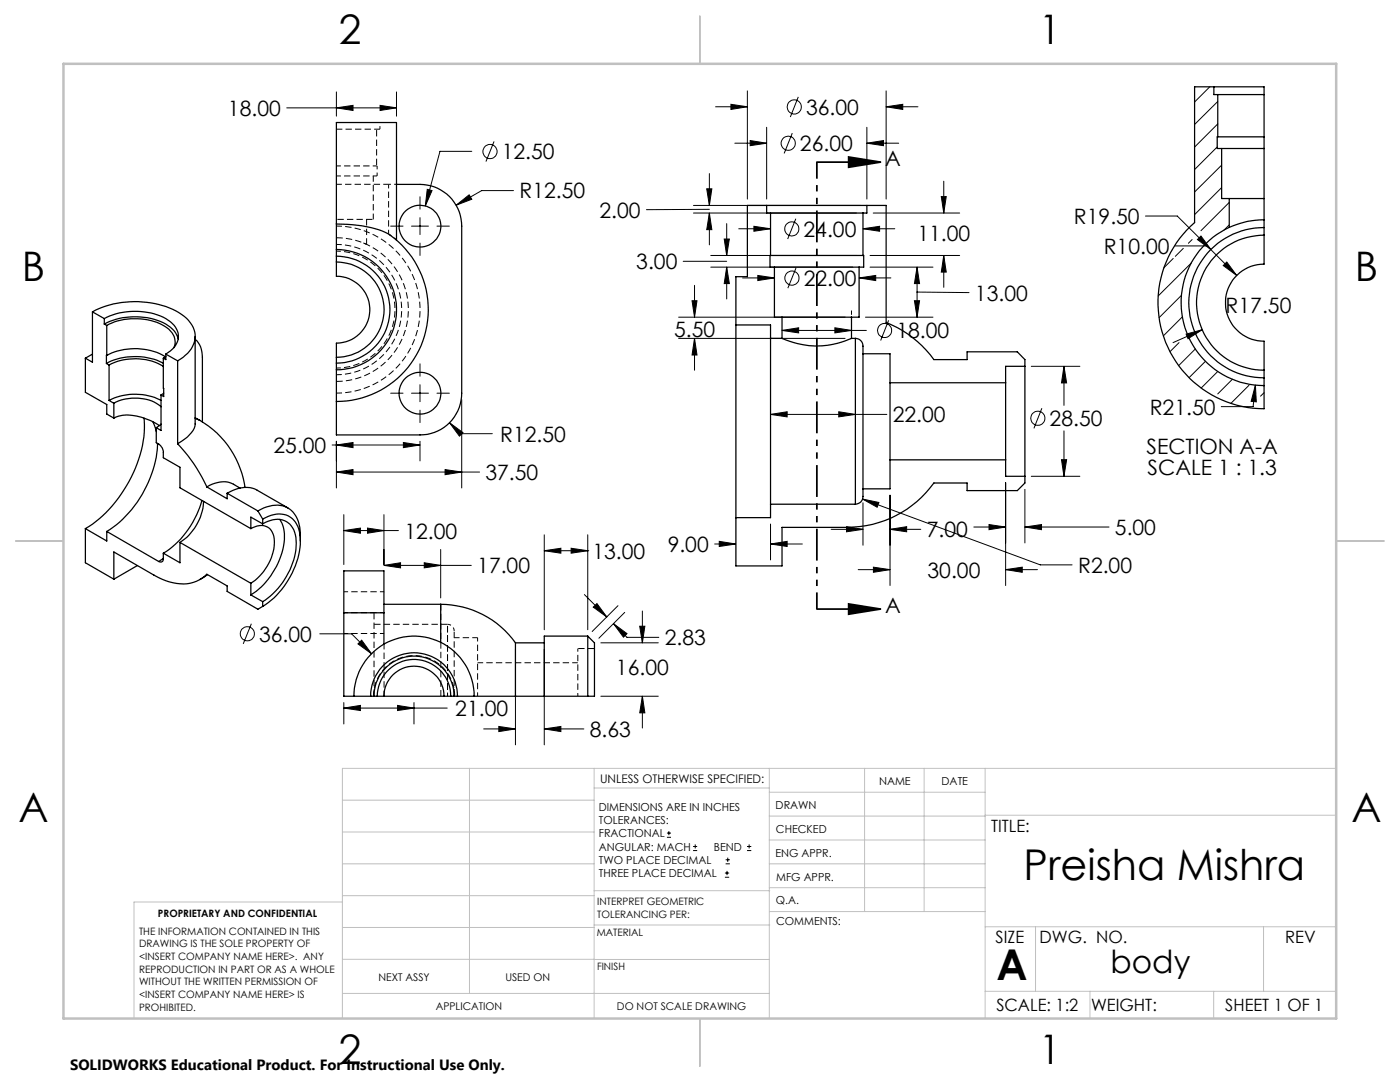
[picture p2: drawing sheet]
<svg xmlns="http://www.w3.org/2000/svg" width="279mm" height="216mm" viewBox="0 0 279 216" stroke-linecap="round" stroke-linejoin="round" font-family="sans-serif">
<path d="M74.5 138.9a8.1 8.1 0 0 1 8.1-8.1 8.1 8.1 0 0 1 8.1 8.1" fill="none" stroke="#000" stroke-width=".2" stroke-dasharray="1.3 .6" stroke-dashoffset=".3" stroke-linecap="butt"/>
<path d="M74.6 138.9v-16.7M90.6 138.9v-13M118.6 129.4h-3.3" fill="none" stroke="#000" stroke-width=".2" stroke-dasharray="1.3 .6" stroke-dashoffset="-.1" stroke-linecap="butt"/>
<path d="M77.6 36.8h-10.4M67.2 48.8a13 13 0 0 1 13 13 13 13 0 0 1-13 13M67.2 45.1a16.7 16.7 0 0 1 16.6 16.7 16.7 16.7 0 0 1-16.6 16.6M76.6 128.5v10.4M95.3 127.2h-4.7M115.3 132.2h-20" fill="none" stroke="#000" stroke-width=".2" stroke-dasharray="1.3 .6" stroke-dashoffset=".2" stroke-linecap="butt"/>
<path d="M75.3 35.1v-2M77.6 46.7l1.6 1.2M89.3 138.9v-14.3v14.3M115.3 138.9v-9.5" fill="none" stroke="#000" stroke-width=".2" stroke-dasharray="1.3 .6" stroke-dashoffset=".6" stroke-linecap="butt"/>
<path d="M74.6 122.2h-6M90.6 125.9a1.33 1.33 0 0 0-1.3-1.3M95.3 138.9v-11.7" fill="none" stroke="#000" stroke-width=".2" stroke-dasharray="1.3 .6" stroke-dashoffset=".5" stroke-linecap="butt"/>
<path d="M75.3 35.1h-8.1M75.3 33.1h-8.1M77.6 36.8v9.9M67.2 50.1a11.7 11.7 0 0 1 11.6 11.7 11.7 11.7 0 0 1-11.6 11.6M72.5 48.5l.7 .3M76.6 118.1h-8M68.6 126.4h8M76.6 122.2h-8" fill="none" stroke="#000" stroke-width=".2" stroke-dasharray="1.3 .6" stroke-dashoffset=".4" stroke-linecap="butt"/>
<path d="M67.2 47.4a14.3 14.3 0 0 1 14.3 14.4 14.3 14.3 0 0 1-14.3 14.3M73.2 48.8v-5M88 120.6v18.3M89.3 124.6h-14.7" fill="none" stroke="#000" stroke-width=".2" stroke-dasharray="1.3 .6" stroke-linecap="butt"/>
<g fill="none" stroke="#000" stroke-width=".25">
<path d="M242.3 17.3h-3.9v27.1a21.2 21.2 0 0 0-5.9 23.4 21.2 21.2 0 0 0 19.8 13.8v-4.7M242.3 17.3h10v26.6M242.3 17.3v1.6h.7M243 18.9h9.3M243 18.9v8.4M79.1 36.8h4.7a8.3 8.3 0 0 1 8.3 8.3v33.4a8.3 8.3 0 0 1-8.3 8.3h-16.7v-6.7M243 27.3h9.3M243 27.3h-.1v2.3h.9M243.8 29.6h8.5M243.8 29.6v10h1.5M245.3 39.6h7M245.3 39.6v5.8"/>
<path d="M67.1 49.8a12 12 0 0 1 12 12 12 12 0 0 1-12 12M67.1 51.1a10.7 10.7 0 0 1 10.7 10.7 10.7 10.7 0 0 1-10.7 10.7M67.1 52.3a9.5 9.5 0 0 1 9.6 9.5 9.5 9.5 0 0 1-9.6 9.5M67.1 49.8v5.3a6.7 6.7 0 0 1 6.7 6.7 6.7 6.7 0 0 1-6.7 6.7v5.3M67.1 44.7a23.4 23.4 0 0 1 10.3 1.9 18.3 18.3 0 0 1 7.3 20.6 18.3 18.3 0 0 1-17.6 12.9M67.1 44.7v5.1M67.1 44.7v-20.3h12v23.5M153 41h20M153 41h-3.8v14.2h-2.3v9.6M153 41v1.5h.8M153.8 51h18.4M153.8 42.5h18.4"/>
<path d="M153.8 42.5v8.5M153.8 51h-.1v2.3h.9M154.6 53.3h16.8M154.6 53.3v10h1.5M171.4 53.3v10h-1.5M172.2 42.5v8.5M172.2 51h.2v2.3h-1M173 41h3.8v23.3a21.7 21.7 0 0 1 9.6 7.5h6.6v-1.6h10l1.5 1.6v1.3M173 41v1.5h-.8M245.3 45.4a16.6 16.6 0 0 0-9.2 18.5 16.6 16.6 0 0 0 16.2 13M252.3 43.9a17.5 17.5 0 0 0-7 1.5M252.3 45.4a15 15 0 0 0-15.1 15 15 15 0 0 0 15.1 15"/>
<path d="M252.3 43.9v1.5M252.3 46.9a13.5 13.5 0 0 0-13.5 13.5 13.5 13.5 0 0 0 13.5 13.5M252.3 45.4v7.3a7.7 7.7 0 0 0-7.7 7.7 7.7 7.7 0 0 0 7.7 7.7v7.3M17 71.5v6.8l4.3 2.4v1.9l1.4 .8M18.5 62.2a18.3 18.3 0 0 1 17.8 .6 4.9 4.9 0 0 1 2.3 5.9 6.7 6.7 0 0 1-3.1 3.3M18.5 62.2l2.3 1.4M18.5 62.2v10.1l-1.5-.8M18.5 70.7l-1.5 .8M20.8 63.6a13.4 13.4 0 0 1 12.7 .3 3.5 3.5 0 0 1 1.5 5l-1 1.1-.9 .7M20.8 64.7a13.4 13.4 0 0 1 12.7 .3 4.2 4.2 0 0 1 2.1 2.7M20.8 63.6v1.1M20.8 64.7l.5 .2"/>
<path d="M21.2 72.5l.6 .3M21.3 64.9a12.3 12.3 0 0 1 12 .5 3.2 3.2 0 0 1 1.4 4M21.3 70.9a12.3 12.3 0 0 1 11.8 .3l-.5 .3M21.3 64.9v6M21.3 70.9h-.1v1.6M21.8 72.8a11.1 11.1 0 0 1 10.8 .3M21.8 79.9a11.5 11.5 0 0 1 10.3 0M21.8 72.8v7.1M21.8 79.9l.9 .6M32.1 78.8v7.1l-.9-.6M32.6 72.5a12.5 12.5 0 0 0-11.4 0M32.6 71.5l.1 7.6-.6-.3"/>
<path d="M32.7 78.5l-.6 .3M33.1 70.7v1.1l-.5-.3M33.1 70.7l2.4 1.3M35.5 72v16.5M38.9 67.1v17.5a4.2 4.2 0 0 1-2.1 3l-1.3 .9M38.9 67.7a4.2 4.2 0 0 1 1.5 3.6v12.9M67.1 73.8v6.3M146.9 64.8v38.5M146.9 64.8h6.9v2.7M153.8 67.5v33.1M153.8 67.5h2.3M156.1 67.5a16.6 16.6 0 0 0 13.8 0"/>
<path d="M156.1 63.3h13.8M156.1 63.3v4.2M169.9 67.5h.8M169.9 63.3v4.2M170.7 67.5v33.1M170.7 67.5a1.51 1.51 0 0 1 1.5 1.6v1.5M172.2 70.6v26.9M172.2 70.6h5.4v5.8M177.6 76.4v15.4M177.6 76.4h23.1M200.7 76.4v15.4M204.5 73.1v21.9"/>
<path d="M204.5 73.1h-3.8v3.3M252.3 75.4v1.5M22.7 80.5a8.8 8.8 0 0 1 9.4 .7M22.7 83.4a7.5 7.5 0 0 1 6.5 .2l2.6 1.3M22.7 80.5v2.9M28.8 83.4a23.9 23.9 0 0 1-5.2 16 22.3 22.3 0 0 1-6.6 6.1M30.5 84.2l.7 1.9M31.2 85.3v3a2.28 2.28 0 0 1 1.4 1.9v1.1l3.3 1.9v4.1l14.2 8.2M31.4 88.5a22.6 22.6 0 0 1-10.1 17.5M32.1 84.6l-.9 .7M35.5 88.5a31.2 31.2 0 0 1 5.8 8.7M38.9 83.5l1 .4"/>
<path d="M38.9 83.4l1 .5M39.9 83.9a18.5 18.5 0 0 1 9 13.4M40.3 99.9a18.2 18.2 0 0 1-7.7 10.5M41.3 97.2a5.4 5.4 0 0 1 5.3-.6l1.3 .8M41.3 97.2l4 2.3v-1.1M45.3 98.4a5.8 5.8 0 0 1 6-.6l6.2 3.6M45.3 98.4l6.2 3.6M172.2 97.5v1.6a1.51 1.51 0 0 1-1.5 1.5M177.6 91.8h23.1M177.6 91.8v5.7h-5.4M200.7 91.8v3.2h3.8M204.5 95v1.4l-1.5 1.5h-10v-1.5h-6.6a21.4 21.4 0 0 1-17.2 8.8h-13.1v7.7h-9.2v-9.6"/>
<path d="M17 105.5l4.3 2.4v-1.9M17 105.5v6.8l5.7 3.3M21.3 106l10.4 6M22.7 115.6v-5.5l8 4.7a9.7 9.7 0 0 0 8.5 1.2l1.1-.6 1-.8 4 2.3v1.1l6.2 3.6 .9-.6M27.4 112.9l-4.7 2.7M32.6 111.5a.57 .57 0 0 1-.3 .6 .57 .57 0 0 1-.6-.1M32.6 111.4l-.9 .6M32.6 110.4v1.1M35.9 108.2v4.1l-3.3-1.9M35.9 108.2l14.2 8.2M40.6 100a10.5 10.5 0 0 1-4.7 8.2M41.4 114.7l-1.5 .9"/>
<path d="M50.1 105.5a2.95 2.95 0 0 1 4.1 .4 6.6 6.6 0 0 1-.3 6 10.5 10.5 0 0 1-3.8 4.5M50.1 116.4v2.3M50.1 118.7l2.3 1.4M51.5 102a5.9 5.9 0 0 1 6.3-.4 6.1 6.1 0 0 1 2.1 5.3v1M51.5 102l.9 1.6M52.4 103.6a5.2 5.2 0 0 1 5.5-.4 5.6 5.6 0 0 1 2 5.4 16.9 16.9 0 0 1-7.5 12.4M52.4 104.5a4.6 4.6 0 0 1 5.1-.2 5.2 5.2 0 0 1 1.6 4.7 15 15 0 0 1-6.7 11.1M52.4 103.6v.9M52.4 104.5l-2.3-1.3v2.3M55.8 103.6a7.8 7.8 0 0 1 .5 6.7 15.1 15.1 0 0 1-6.2 8.4M153.8 100.6h16.9M153.8 100.6v2.7h-6.9"/>
<path d="M52.4 120.1v.9M68.6 122.3v-8.4h8v8.4M68.6 122.3v16.6h26M68.6 122.3h8M70.6 138.9a12 12 0 0 1 12-12 12 12 0 0 1 12 12M74 138.9a8.7 8.7 0 0 1 8.6-8.7 8.7 8.7 0 0 1 8.7 8.7M74.6 138.9a8 8 0 0 1 8-8 8 8 0 0 1 8 8M75.3 138.9a7.3 7.3 0 0 1 7.3-7.3 7.3 7.3 0 0 1 7.4 7.3M76.6 138.9a6 6 0 0 1 6-6 6 6 0 0 1 6 6M76.6 120.6h11.3M76.6 122.3v6.2M87.9 120.6a18.4 18.4 0 0 1 15 7.7"/>
<path d="M87.9 120.6v7.6M94.6 138.9h8.3M102.9 128.3v10.6M102.9 128.3h5.7M117.3 126.9v12M117.3 126.9h-8.7v12M117.3 126.9l1.3 1.4v10.6h-15.7"/>
<circle cx="83.8" cy="45.1" r="4.2"/>
<circle cx="83.8" cy="78.5" r="4.2"/>
</g>
<path d="M75.8 25.8h-8.6M74.5 43.8v-8.7" fill="none" stroke="#000" stroke-width=".2" stroke-dasharray="1.3 .6" stroke-dashoffset=".1" stroke-linecap="butt"/>
<path d="M75.2 33.1v-7.3M74.5 43.8h-7.3" fill="none" stroke="#000" stroke-width=".2" stroke-dasharray="1.3 .6" stroke-dashoffset="-.2" stroke-linecap="butt"/>
<path d="M77.6 36.8h1.6" fill="none" stroke="#000" stroke-width=".2" stroke-dasharray="1.3 .6" stroke-dashoffset=".8" stroke-linecap="butt"/>
<path d="M75.8 25.8v-1.4" fill="none" stroke="#000" stroke-width=".2" stroke-dasharray="1.3 .6" stroke-dashoffset=".7" stroke-linecap="butt"/>
<g fill="none" stroke="#000" stroke-width=".2">
<path d="M67.1 18.3v4.9M79.1 18.3v4.9M149.2 18.1v21.6M159.3 19.3l-1.6 4.1M176.8 18.1v21.6M241.4 17.3l-3 3.1M57.2 21.5h21.9M67.1 21.5l3.3-.5v1zM75.8 21l3.3 .5-3.3 .5zM83.8 39.3v2.4M85.3 37.8l.9 .2-1.3 3.1zM94.2 30.2h-6.4l-2.9 10.9"/>
<path d="M98.6 28.2l-1.6 4M102.5 38h-6.4l-5.1 3M141 37.7h1.1l-.5 3.3zM141.6 34.6v6.4M142.8 21.3h6.4M145.9 20.8l3.3 .5-3.3 .5zM146.6 28.6h6.4M149.7 28l3.3 .6-3.3 .5zM153 25.4v14.3M158.1 26.6l-1.6 4M173 28.6l3.3-.6v1.1zM173 25.4v14.3"/>
<path d="M173 28.6h6.4M176.8 21.3l3.4-.5v1zM176.8 21.3h6.4M187.9 39.2h.9l-.5 3.3zM188.3 36.2v6.3M242.9 29.3l-4.5 4.5M243 20.2l-4.6 4.6M243 24.7l-4.6 4.7M243.8 32.9l-5.4 5.4M243.8 37.4l-5.4 5.4M78 45.1h2.4M82.1 45.1h3.4"/>
<path d="M83.8 43.4v3.4M83.8 48.5v2.5M87.2 45.1h2.5M91 41l2.6-2.1 .6 .9zM136.3 52.1h8.7M138.4 41h33.3M138.4 42.5h32.6M138.6 56.9v6.4M141.6 42.5l.5 3.3h-1.1zM141.6 42.5v6.4M141.6 41.8h-12.6M141.9 53.3h28.3"/>
<path d="M141.9 51h29.1M144.5 47.7h1.1l-.6 3.3zM145 53.3l.6 3.3h-1.1zM145 44.6v6.4M145 53.3v6.4M147.4 45.6h6.4M148.2 55.5h6.4M150.5 45.2l3.3 .4-3.3 .5zM151.2 55l3.4 .5-3.4 .5zM158.8 43.6l-1.6 4.1M158.9 53.5l-1.7 4M171.4 55.5l3.4-.5v1z"/>
<path d="M171.4 55.5h6.4M172.2 45.6l3.3-.4v.9zM172.2 45.6h6.4M173.6 53.3h12.6M173.6 51h17.9M174.3 42.5h17.2M183 53.3l.5 3.3h-1zM183 53.3v10M183 58.3l10.4 .1M188.3 51l.5 3.3h-.9zM188.3 51v6.3M228.6 43.1h6.3l11.9 11.9"/>
<path d="M234.1 51.6l-1.8 1.8M234.6 49.1h6.3M235.8 58.9l-4.5 4.5M236.1 49.6l-1.5 1.6M237.8 52.5l-6.7 6.6M237.9 47.8l-.7 .7M239 47.8l.7-.7 2 2.7zM244.1 53l.7-.7 2 2.7zM245.3 40.4l-5.6 5.6M245.3 44.9l-1 1M78 78.5h2.4M82.1 78.5h3.4"/>
<path d="M83.8 72.6v2.5M83.8 76.8v3.4M87.2 78.5h2.5M92.1 79.7v17.7M135.4 63.3h33.3M135.4 67.5h33.3M138.1 60h1l-.5 3.3zM138.6 67.5l.5 3.3h-1zM138.6 67.5v6.4M156.1 65.9l3.3-.5v1zM156.1 65.9h16.8M166.6 65.4l3.3 .5-3.3 .5z"/>
<path d="M169.9 62v.8M172.7 63.3h13.5M177.3 63.9l-1.5 4M182.5 60h1l-.5 3.3zM205.8 73.1h9.7M212.3 73.1l.6 3.3h-1.1zM212.3 73.1v7.8M235.3 68.4l-1.8 1.8M236 63.2l-3.8 3.8M236.7 66.7l3.2-.9-2.8 1.8zM238.5 69.6l-3.3 3.4M239.9 65.8l-5.8 2.6"/>
<path d="M240.6 72.1l-3.3 3.3M243 74.1l-3.3 3.3M246 75.7l-3 2.9M249.3 76.9l-3.7 3.6M250.5 76.8l.2 3.4-1-.1zM250.5 76.8l-.4 4.3h-6.4M252.3 78.4l-.7 .7M66.3 88.8h17.5M67.1 88.8l3.3-.5v1zM67.1 94.2l3.3-.5v1zM67.1 88.1v9.3M67.1 94.2h28.6"/>
<path d="M80.5 88.3l3.3 .5-3.3 .5zM83.8 81.8v2.5M83.8 88.1v3.9M88.8 93.7l3.3 .5-3.3 .5zM89.7 84.3l2.7 2-.7 .7zM89.7 84.3l2.2 2.2h6.3M153.8 82.7l3.3-.5v1zM153.8 82.7h23.2M167.4 82.2l3.3 .5-3.3 .5zM172.2 99.6l3.2 .7-.4 .9zM172.2 99.6l35.4 13.1h6.4M177.6 98.8v18"/>
<path d="M200.7 96.3v20.5M204.5 97.6v10.7M205.8 95h9.7M207.9 81.5l-1.6 4M211.8 91.7h1.1l-.6 3.3zM212.3 86v9M68.6 105.9l3.3-.5v1zM68.6 102.7v9.9M68.6 105.9h10.9M73.3 105.4l3.3 .5-3.3 .5zM76.6 112.8l3.3-.5v1zM76.6 102.7v9.9"/>
<path d="M76.6 112.8h17.5M84.7 112.3l3.2 .5-3.2 .5zM87.9 109.6v9.7M108.6 109.9l3.3-.5v1zM108.6 106.7v19M108.6 109.9h8.7M114 109.4l3.3 .5-3.3 .5zM116.6 118.6l4.5 4.5M117.3 109.9h.1M117.3 106.7v19M142.6 108.5h4.3M143.5 108l3.4 .5-3.4 .5z"/>
<path d="M153.8 108.5l3.3-.5v1zM153.8 104.6v7.1M153.8 108.5h6.3M165.9 105.6h6.3M168.9 105.1l3.3 .5-3.3 .5zM171.3 113.7h6.3M172.2 100.3v8.5M174.3 113.2l3.3 .5-3.3 .5zM177.6 105.6l3.3-.5v1zM177.6 105.6h6.2M194.3 105.2h6.4M197.4 104.7l3.3 .5-3.3 .5z"/>
<path d="M200.7 113.7l3.3-.5v1zM200.7 113.7h6.3M204.5 105.2l3.4-.5v1zM204.5 105.2h16.8M50.2 124.5l-1.7 4M63.8 126.5h6.4l4 4M71.4 128.5l.8-.8 2 2.8zM102.9 129.5v19.1M108.6 129.5v19.1M118.4 121.1l.7-.7 2 2.7zM119.9 128.3h11.5M119.9 138.9h11.5"/>
<path d="M122.4 124.5l2.7 1.9-.7 .7zM122.4 124.5l2.7 2.7h6.4M123.3 120.9l-5.1 5.1M124.7 122.2l-5.2 5.2M127.7 125h1l-.5 3.3zM128.2 138.9l.5 3.3h-1zM128.2 121.9v6.4M128.2 138.9v6.4M68.6 141.3l3.3-.5v1zM68.6 140.2v4.3M68.6 141.3h20.7M79.3 140.8l3.3 .5-3.3 .5z"/>
<path d="M82.6 140.2v4.3M96.5 145.5h6.4M99.6 145l3.3 .5-3.3 .5zM108.6 145.5l3.3-.5v1zM108.6 145.5h7.9M133.1 167.1h.8M133.1 166.2h.8M133.5 165.8v.9M138.3 169.7h.8M138.3 168.9h.8M138.7 168.5v.8M144.7 175h.8"/>
<path d="M144.7 174.2h.8M144.8 172.4h.9M144.8 171.6h.9M145.1 173.8v.8M145.2 171.1v.9M149.1 169.7h.8M149.1 168.9h.8M149.5 168.5v.8"/>
<circle cx="97.8" cy="30.2" r="1.41"/>
<circle cx="157.3" cy="28.6" r="1.41"/>
<circle cx="158.5" cy="21.3" r="1.41"/>
<circle cx="158" cy="45.7" r="1.41"/>
<circle cx="158" cy="55.5" r="1.41"/>
<circle cx="176.5" cy="65.9" r="1.4"/>
<circle cx="207.1" cy="83.5" r="1.41"/>
<circle cx="49.4" cy="126.5" r="1.41"/>
</g>
<path d="M163 32.3h12.7M169.4 31.3l6.3 1-6.3 1.1zM163 121.5h12.7M169.4 120.5l6.3 1-6.3 1.1z" fill="none" stroke="#000" stroke-width=".35"/>
<path d="M163 32.3v89.2" fill="none" stroke="#000" stroke-width=".35" stroke-dasharray="6.3 1.3 1.3 1.3 1.3 1.3" stroke-dashoffset="3" stroke-linecap="butt"/>
<g fill="none" stroke="#c0c0c0" stroke-width=".2">
<path d="M68.3 159.7h50.3M93.7 153.3v44.9M118.6 153.3v49.9M118.6 157.2h34.9M153.5 153.3v49.9M153.5 158.1h43.1M172.5 153.3v28.6M184.4 153.3v28.6M196.6 153.3v49.9M266.7 153.3h-198.4v49.9M68.3 178.7h50.3M68.3 172.4h50.3"/>
<path d="M68.3 166h50.3M68.3 180h-41.6v23.2M118.6 177.7h35M153.5 167.6h43.1M153.5 162.8h43.1M153.5 172.4h43.1M153.5 177.1h43.1M196.6 162.7h70.1M68.3 198.2h85.2M68.3 191.4l85.2 .1M68.3 185.1h50.3M118.6 184.6h35"/>
<path d="M153.6 181.9h43M196.6 197.8h70.1M196.6 184.9h70.1M206.7 184.9v12.9M217.5 197.8v5.4M242.2 197.8v5.4M252.2 184.9v12.9"/>
</g>
<path d="M139.7 3.2v9.5M3.1 107.9h9.6M266.7 107.9h9.5M139.7 203.2v9.6" fill="none" stroke="#c0c0c0" stroke-width=".25"/>
<path d="M12.7 12.7h254v190.5h-254z" fill="none" stroke="#c0c0c0" stroke-width=".5"/>
<g fill="#000">
<path d="M169.4 31.3l6.3 1-6.3 1.1zM169.4 120.5l6.3 1-6.3 1.1z"/>
<path d="M71.4 128.5l2.8 2-2-2.8zM79.3 140.8l3.3 .5-3.3 .5zM68.6 141.3l3.3-.5v1zM73.3 105.4l3.3 .5-3.3 .5zM68.6 105.9l3.3-.5v1zM84.7 112.3l3.2 .5-3.2 .5zM76.6 112.8l3.3-.5v1zM108.6 145.5l3.3-.5v1zM99.6 145l3.3 .5-3.3 .5zM114 109.4l3.3 .5-3.3 .5zM108.6 109.9l3.3-.5v1zM122.4 124.5l2.7 1.9-.7 .7zM118.4 121.1l.7-.7 2 2.7zM127.7 125h1l-.5 3.3zM128.2 138.9l.5 3.3h-1zM89.7 84.3l2 2.7 .7-.7zM75.8 21l3.3 .5-3.3 .5zM67.1 21.5l3.3-.5v1zM85.3 37.8l-.4 3.3 1.3-3.1zM91 41l3.2-1.2-.6-.9zM80.5 88.3l3.3 .5-3.3 .5zM67.1 88.8l3.3-.5v1zM88.8 93.7l3.3 .5-3.3 .5zM67.1 94.2l3.3-.5v1zM212.3 73.1l.6 3.3h-1.1zM211.8 91.7h1.1l-.6 3.3zM173 28.6l3.3-.6v1.1zM149.7 28l3.3 .6-3.3 .5zM176.8 21.3l3.4-.5v1zM145.9 20.8l3.3 .5-3.3 .5zM150.5 45.2l3.3 .4-3.3 .5zM172.2 45.6l3.3-.4v.9zM171.4 55.5l3.4-.5v1zM151.2 55l3.4 .5-3.4 .5zM153.8 82.7l3.3-.5v1zM167.4 82.2l3.3 .5-3.3 .5zM156.1 65.9l3.3-.5v1zM166.6 65.4l3.3 .5-3.3 .5zM168.9 105.1l3.3 .5-3.3 .5zM177.6 105.6l3.3-.5v1zM172.2 99.6l2.8 1.6 .4-.9zM138.1 60h1l-.5 3.3zM138.6 67.5l.5 3.3h-1zM183 53.3l.5 3.3h-1zM182.5 60h1l-.5 3.3zM144.5 47.7h1.1l-.6 3.3zM145 53.3l.6 3.3h-1.1zM141 37.7h1.1l-.5 3.3zM141.6 42.5l.5 3.3h-1.1zM187.9 39.2h.9l-.5 3.3zM188.3 51l.5 3.3h-.9zM143.5 108l3.4 .5-3.4 .5zM153.8 108.5l3.3-.5v1zM197.4 104.7l3.3 .5-3.3 .5zM204.5 105.2l3.4-.5v1zM174.3 113.2l3.3 .5-3.3 .5zM200.7 113.7l3.3-.5v1zM244.8 52.3l-.7 .7 2.7 2zM236.7 66.7l.4 .9 2.8-1.8zM239.7 47.1l-.7 .7 2.7 2zM250.5 76.8l-.8 3.3 1 .1z"/>
</g>
<g font-size="8.5">
<text x="204.3" y="175.5">Preisha Mishra</text>
<text x="198.9" y="195.5">A</text>
</g>
<g font-size="8.1">
<text x="67.6" y="8.9">2</text>
<text x="207.3" y="8.9">1</text>
<text x="4.4" y="56.2">B</text>
<text x="270.4" y="56.2">B</text>
<text x="3.7" y="164.1">A</text>
<text x="269.7" y="164.1">A</text>
<text x="67.6" y="212.4">2</text>
<text x="207.3" y="212.4">1</text>
</g>
<text font-size="6.3" x="221.6" y="194.1">body</text>
<g font-size="4.2">
<text x="45.5" y="23.1">18.00</text>
<text x="160.9" y="22.9">36.00</text>
<text x="100.1" y="31.8">12.50</text>
<text x="159.7" y="30.1">26.00</text>
<text x="176.7" y="33.1">A</text>
<text x="103.7" y="39.6">R12.50</text>
<text x="119.6" y="43.4">2.00</text>
<text x="160.4" y="47.2">24.00</text>
<text x="214.3" y="44.7">R19.50</text>
<text x="127" y="53.7">3.00</text>
<text x="183.1" y="48.1">11.00</text>
<text x="220.3" y="50.6">R10.00</text>
<text x="160.4" y="57">22.00</text>
<text x="194.6" y="60">13.00</text>
<text x="244.6" y="62.5">R17.50</text>
<text x="134.5" y="67.3">5.50</text>
<text x="178.9" y="67.5">18.00</text>
<text x="229.5" y="82.7">R21.50</text>
<text x="99.8" y="88.1">R12.50</text>
<text x="178.2" y="84.3">22.00</text>
<text x="209.5" y="85">28.50</text>
<text x="54.6" y="90.4">25.00</text>
<text x="96.9" y="95.8">37.50</text>
<text x="228.8" y="90.6">SECTION A-A</text>
<text x="229" y="94.7">SCALE 1 : 1.3</text>
<text x="80.7" y="107.5">12.00</text>
<text x="184.9" y="107.2">7.00</text>
<text x="222.5" y="106.8">5.00</text>
<text x="118.2" y="111.5">13.00</text>
<text x="133.3" y="110.1">9.00</text>
<text x="95.2" y="114.4">17.00</text>
<text x="185.1" y="115.3">30.00</text>
<text x="215.2" y="114.3">R2.00</text>
<text x="176.7" y="122.3">A</text>
<text x="51.7" y="128">36.00</text>
<text x="132.7" y="128.7">2.83</text>
<text x="122.9" y="134.6">16.00</text>
<text x="90.9" y="142.8">21.00</text>
<text x="117.7" y="147">8.63</text>
</g>
<g font-size="3.4">
<text x="197.8" y="166">TITLE:</text>
<text x="198.7" y="188.1">SIZE</text>
<text x="207.5" y="188.1">DWG. NO.</text>
<text x="256.5" y="188.2">REV</text>
<text x="198.8" y="201.7">SCALE: 1:2</text>
<text x="217.7" y="201.8">WEIGHT:</text>
<text x="244.5" y="201.7">SHEET 1 OF 1</text>
</g>
<text font-size="3" x="14" y="213.5">SOLIDWORKS Educational Product. For Instructional Use Only.</text>
<text font-size="2.4" x="119.8" y="156.2">UNLESS OTHERWISE SPECIFIED:</text>
<g font-size="2.2">
<text x="119.5" y="161.8">DIMENSIONS ARE IN INCHES</text>
<text x="154.8" y="161.4">DRAWN</text>
<text x="175.4" y="156.6">NAME</text>
<text x="187.9" y="156.7">DATE</text>
<text x="119.5" y="164.4">TOLERANCES:</text>
<text x="119.5" y="167.1">FRACTIONAL</text>
<text x="154.9" y="166.3">CHECKED</text>
<text x="119.5" y="169.7">ANGULAR: MACH</text>
<text x="119.5" y="172.4">TWO PLACE DECIMAL</text>
<text x="142.5" y="169.7">BEND</text>
<text x="154.8" y="170.9">ENG APPR.</text>
<text x="119.5" y="175">THREE PLACE DECIMAL</text>
<text x="154.9" y="175.7">MFG APPR.</text>
<text x="154.9" y="180.4">Q.A.</text>
<text x="154.9" y="184.6">COMMENTS:</text>
</g>
<g font-size="2.1">
<text x="75.5" y="195.7">NEXT ASSY</text>
<text x="100.9" y="195.7">USED ON</text>
<text x="86.9" y="201.5">APPLICATION</text>
<text x="123.1" y="201.6">DO NOT SCALE DRAWING</text>
</g>
<g font-size="2">
<text x="31.5" y="182.9">PROPRIETARY AND CONFIDENTIAL</text>
<text x="119.2" y="180.6">INTERPRET GEOMETRIC</text>
<text x="119.2" y="183.1">TOLERANCING PER:</text>
<text x="27.8" y="186.5">THE INFORMATION CONTAINED IN THIS</text>
<text x="27.8" y="189">DRAWING IS THE SOLE PROPERTY OF</text>
<text x="27.8" y="191.6">&lt;INSERT COMPANY NAME HERE&gt;. ANY</text>
<text x="119.1" y="186.7">MATERIAL</text>
<text x="27.8" y="194.1">REPRODUCTION IN PART OR AS A WHOLE</text>
<text x="27.8" y="196.6">WITHOUT THE WRITTEN PERMISSION OF</text>
<text x="119.1" y="193.5">FINISH</text>
<text x="27.8" y="199.1">&lt;INSERT COMPANY NAME HERE&gt; IS</text>
<text x="27.8" y="201.7">PROHIBITED.</text>
</g>
</svg>
